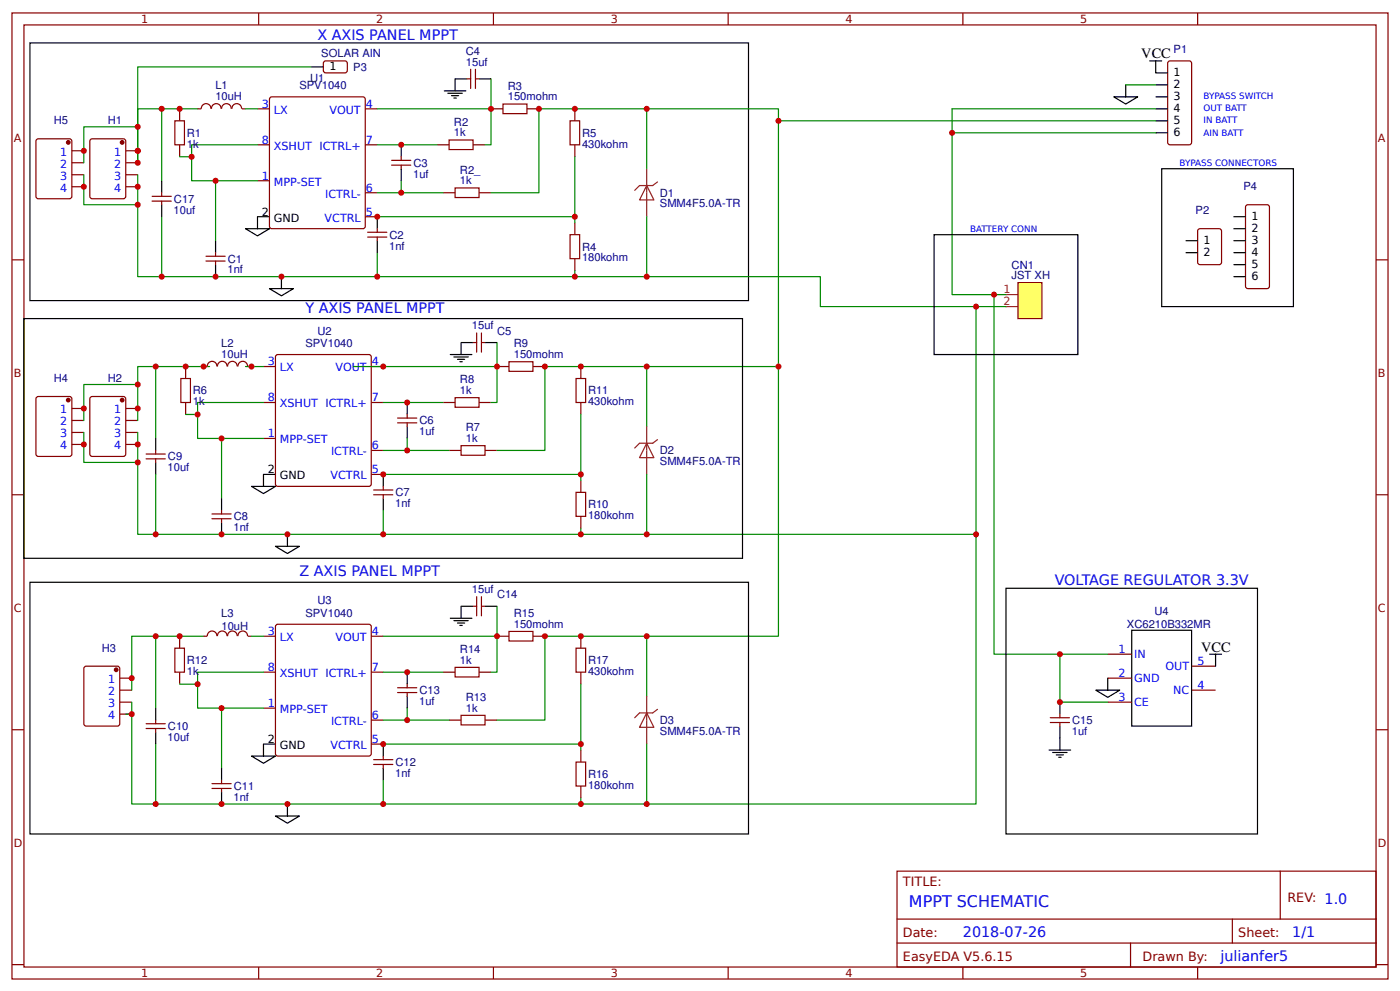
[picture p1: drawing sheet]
<svg xmlns="http://www.w3.org/2000/svg" width="309mm" height="219mm" viewBox="0 0 309 219" stroke-linecap="round" stroke-linejoin="round" font-family="sans-serif">
<g fill="none" stroke="#800" stroke-width=".26">
<path d="M2.6 2.9h304.1v213.2h-304.1zM5.3 5.5h298.7v208h-298.7zM57.1 2.9v2.6M109 2.9v2.6M160.9 2.9v2.6M212.7 2.9v2.6M264.6 2.9v2.6M20.1 30.7l7.2-.1 .4 .3 .1 12.4-.3 .5-7.1 .1-.5-.3-.1-12.4zM27.8 33.3h2.6M27.8 35.9h2.6M27.8 38.6h2.6M38.6 26.7h2.1v5.3h-2.1z"/>
<path d="M56.9 39.9h2.6M56.9 24h2.6M56.9 32h2.6M59.8 21.5l20.4-.1 .4 .2 .1 28.4-.3 .4-20.3 .1-.5-.3-.1-28.3zM80.7 24h2.6M80.7 32h2.6M99.2 30.9h5.3v2.1h-5.3zM111.1 23h5.3v2.1h-5.3zM125.9 26.7h2.2v5.3h-2.2zM2.6 57.4h2.7M27.8 41.2h2.6M80.7 47.8h2.6"/>
<path d="M80.7 42.5h2.6M100.5 41.5h5.3v2.1h-5.3zM125.9 51.8h2.2v5.3h-2.2zM304 57.4h2.7M2.6 109.2h2.7M304 109.2h2.7M2.6 161.1h2.7M304 161.1h2.7M198.2 192.3h105.8v21.2h-105.8zM282.8 192.3v10.6M2.6 212.9h2.7M57.1 213.5v2.6"/>
<path d="M109 213.5v2.6M160.9 213.5v2.6M198.2 202.9h105.8M198.2 208.2h105.8M212.7 213.5v2.6M249.8 208.2v5.3M264.6 213.5v2.6M272.3 202.9v5.3M304 212.9h2.7"/>
</g>
<g fill="none" stroke="#000" stroke-width=".26">
<path d="M100.5 17.4v2.7M248.7 18.7v2.7M254 13.4h2.6M255.3 13.4v2.7M98.2 20.1h4.7M99 20.6h3.1M99.7 21.1h1.6M100.3 21.6h.5M246.1 21.4h5.3l-2.7 1.6zM54.2 50.5h5.3l-2.6 1.6zM59.5 47.8h-2.6v2.7M59.5 63.7h5.3l-2.6 1.6z"/>
<path d="M62.2 61.1v2.6"/>
</g>
<circle cx="27" cy="31.4" r=".4" fill="#800" stroke="#800" stroke-width=".26"/>
<g fill="none" stroke="#080" stroke-width=".26">
<path d="M68.8 14.8h-38.4v21.1M108.5 17.4v6.6h-25.2M30.4 38.6v22.5h96.6v-1.4M35.7 24v15.9M39.7 34.6h2.6M43.7 24h-13.3v9.3M47.6 39.9v13.2M56.9 32h-14.6v7.9h14.6M83.3 32h13.3M88.6 39.9v2.6M108.5 24v8h-1.3M127 34.6v13.2"/>
<path d="M142.9 37.3v-13.3h-23.8v18.5h-10.6M35.7 47.8v13.3M83.3 47.8h43.7v1.4M83.3 55.8v5.3M83.3 42.5h14.6M142.9 47.8v13.3h-15.9"/>
</g>
<path d="M39.7 24v2.7M39.7 32v2.6M96.6 32h2.6M104.5 32h2.7M108.5 24h2.6M116.4 24h2.7M127 24v2.7M127 32v2.6M97.9 42.5h2.6M105.8 42.5h2.7M127 49.2v2.6M127 57.1v2.6" fill="none" stroke="#800000" stroke-width=".26"/>
<path d="M142.9 37.3v10.5M142.9 41l1.6 3.1h-3.2zM145.3 40.2l-1.1 .8h-2.9l-1.1 1M222.2 65h2.7M222.2 67.7h2.7" fill="none" stroke="#8d2323" stroke-width=".26"/>
<path d="M224.9 62.4h5.3v7.9h-5.3z" fill="#ff6" stroke="#800" stroke-width=".26"/>
<g fill="none" stroke="#080" stroke-width=".26">
<path d="M248.7 18.7h6.6M18.5 38.6v6.6h11.9M30.4 28h-11.9v7.9M30.4 33.3v2.6M54.2 24h2.7M142.9 24h29.1v2.7M210.3 29.3h45M255.3 24h-45v41h11.9M255.3 26.7h-83.3v113.7h-29.1M109.8 75.6v5.3h-31.7M142.9 61.1h38.3v6.6h41M215.6 67.7v50.3h-72.7"/>
<path d="M219.6 65v79.4h14.6M18.5 95.5v6.6h11.9M30.4 95.5v22.5h97.9v-1.4M30.4 84.9h-11.9v7.9M34.4 80.9v15.9M41 91.5h2.7M46.3 80.9h-15.9v11.9M48.9 96.8v13.2M54.2 80.9h4M58.2 88.8h-14.5v8h14.5M84.7 88.8h13.2M84.7 99.4h14.5"/>
<path d="M90 96.8v2.6M109.8 80.9v7.9h-1.3M128.3 91.5v13.2M142.9 94.1v-13.2h-22.5v18.5h-10.6M142.9 80.9h29.1M34.4 104.7v13.3M84.7 104.7h43.6v1.3M84.7 112.7v5.3M142.9 104.7v13.3h-14.6M215.6 118v59.5h-72.7M109.8 133.8v6.6h-25.1M27.8 157.6h1.3"/>
<path d="M29.1 155v22.5h99.2v-1.3M34.4 140.4v15.9M39.7 151h4M45 140.4h-15.9v11.9M48.9 156.3v13.2M55.6 140.4h2.6M58.2 148.4h-14.5v7.9h14.5M84.7 148.4h13.2M84.7 159h14.5M90 156.3v2.7M109.8 140.4v8h-1.3M128.3 151v13.3"/>
<path d="M142.9 153.7v-13.3h-22.5v18.6h-10.6M244.7 144.4h-10.5v10.6h10.5M34.4 164.3v13.2M84.7 164.3h43.6v1.3M84.7 172.2v5.3M142.9 164.3v13.2h-14.6"/>
</g>
<g fill="none" stroke="#800" stroke-width=".26">
<path d="M71.7 13.5h4.8l.2 .5v1.8l-.5 .3-4.5-.1-.3-.4v-1.6zM103.2 17.4h.8M104 15.3v4.2M105 15.3v4.2M105 17.4h.8M258 13.7l.5-.3h4.2l.5 .3 .1 .3v17.4l-.3 .5-.3 .1h-4.2l-.3-.1-.2-.5zM8.2 30.7l7.1-.1 .5 .3 .1 12.4-.3 .5-7.1 .1-.5-.3-.1-12.4zM15.9 33.3h2.6M15.9 35.9h2.6M15.9 38.6h2.6M46.6 24a1.06 1.06 0 0 0-1.1-1.1 1.06 1.06 0 0 0-1 1.1h-.8M46.7 24a1.06 1.06 0 0 1 1.1-1.1 1.06 1.06 0 0 1 1 1.1"/>
<path d="M49 24a1.06 1.06 0 0 1 1-1.1 1.06 1.06 0 0 1 1.1 1.1M51.2 24a1.06 1.06 0 0 1 1.1-1.1 1.06 1.06 0 0 1 1.1 1.1M53.4 24h.8M86.5 35.4h4.3M86.5 36.5h4.3M88.6 34.6v.8M88.6 36.5v.8M15.9 41.2h2.6M33.6 43.3h4.2M33.6 44.4h4.2M35.7 42.5v.8M35.7 44.4v.8"/>
<path d="M45.5 56.6h4.2M45.5 57.6h4.2M47.6 55.8v.8M47.6 57.6v.8M81.2 51.3h4.3M81.2 52.3h4.3M83.3 50.5v.8M83.3 52.3v.8M264.7 50.7l.4-.2h4.2l.5 .2 .1 7.2-.3 .4-4.5 .1-.4-.2zM275.2 45.5l.5-.3h4.2l.5 .3 .1 .2v17.5l-.3 .4-.3 .1h-4.2l-.3-.1-.2-.4zM61.1 78.3h20.4l.4 .2 .1 28.3-.2 .5-20.4 .1-.5-.3v-28.3zM104.5 75.6h.8"/>
<path d="M105.3 73.5v4.2M106.4 73.5v4.2M106.4 75.6h.8M112.4 79.9h5.3v2.1h-5.3zM8 87.8l.5-.3h6.8l.5 .3 .1 12.4-.3 .5-7.1 .1-.5-.3zM15.9 90.2h2.6M15.9 92.8h2.6M15.9 95.5h2.6M15.9 98.1h2.6M20.1 87.6l7.2-.1 .4 .3 .1 12.4-.3 .5-7.1 .1-.5-.3-.1-12.4zM27.8 90.2h2.6M27.8 92.8h2.6"/>
<path d="M27.8 95.5h2.6M27.8 98.1h2.6M34.4 99.4v.8M40 83.6h2.1v5.2h-2.1zM47.9 80.9a1.06 1.06 0 0 0-1-1.1 1.06 1.06 0 0 0-1.1 1.1h-.8M48 80.9a1.06 1.06 0 0 1 1.1-1.1 1.06 1.06 0 0 1 1.1 1.1M50.3 80.9a1.06 1.06 0 0 1 1-1.1 1.06 1.06 0 0 1 1.1 1.1M52.6 80.9a1.06 1.06 0 0 1 1-1.1 1.06 1.06 0 0 1 1.1 1.1M54.8 80.9h.8M58.2 96.8h2.7M58.2 80.9h2.7M58.2 88.8h2.7"/>
<path d="M82 80.9h2.7M82 99.4h2.7M82 88.8h2.7M87.8 92.3h4.3M87.8 93.3h4.3M90 91.5v.8M90 93.3v.8M100.5 87.8h5.3v2.1h-5.3zM101.9 98.4h5.3v2.1h-5.3zM127.3 83.6h2.1v5.2h-2.1zM32.3 100.2h4.2M32.3 101.3h4.2"/>
<path d="M34.4 101.3v.8M46.8 113.5h4.3M46.8 114.5h4.3M48.9 112.7v.8M48.9 114.5v.8M82 104.7h2.7M82.5 108.2h4.3M82.5 109.2h4.3M84.7 107.4v.8M84.7 109.2v.8M127.3 108.7h2.1v5.3h-2.1zM61.1 137.9l20.4-.1 .4 .3 .1 28.3-.2 .4-20.4 .1-.5-.3v-28.3z"/>
<path d="M104.5 133.8h.8M105.3 131.7v4.2M106.4 131.7v4.2M106.4 133.8h.8M112.4 139.4h5.3v2.1h-5.3zM18.8 147.1h7.1l.5 .2 .1 12.5-.3 .4-7.2 .1-.4-.3-.1-12.4zM26.5 149.7h2.6M26.5 152.3h2.6M26.5 155h2.6M26.5 157.6h2.6M32.3 159.8h4.2M34.4 159v.8"/>
<path d="M38.6 143.1h2.1v5.3h-2.1zM45 140.4h.8M45.8 140.4a1.06 1.06 0 0 1 1.1-1.1 1.06 1.06 0 0 1 1 1.1M48 140.4a1.06 1.06 0 0 1 1.1-1.1 1.06 1.06 0 0 1 1.1 1.1M50.3 140.4a1.06 1.06 0 0 1 1-1.1 1.06 1.06 0 0 1 1.1 1.1M52.6 140.4a1.06 1.06 0 0 1 1-1.1 1.06 1.06 0 0 1 1.1 1.1M54.8 140.4h.8M58.2 156.3h2.7M58.2 140.4h2.7M58.2 148.4h2.7M82 140.4h2.7M82 159h2.7"/>
<path d="M82 148.4h2.7M87.8 151.8h4.3M87.8 152.9h4.3M90 151v.8M90 152.9v.8M100.5 147.3h5.3v2.1h-5.3zM101.9 157.9h5.3v2.1h-5.3zM127.3 143.1h2.1v5.3h-2.1zM232 158.4h4.3M232 159.5h4.3M234.2 157.6v.8M234.2 159.5v.8"/>
<path d="M244.7 149.7h5.3M244.7 155h5.3M244.7 144.4h5.3M263.3 152.3h5.3M263.3 147.1h5.3M32.3 160.8h4.2M34.4 160.8v.8M46.8 173h4.3M46.8 174h4.3M48.9 172.2v.8M48.9 174v.8M82 164.3h2.7"/>
<path d="M82.5 167.7h4.3M82.5 168.8h4.3M84.7 166.9v.8M84.7 168.8v.7M127.3 168.2h2.1v5.3h-2.1z"/>
</g>
<g fill="none" stroke="#000" stroke-width=".26">
<path d="M6.6 9.5h158.8v56.9h-158.8zM68.8 14.8h2.6M100.5 17.4h2.7M105.8 17.4h2.7M255.3 16.1h2.7M255.3 18.7h2.7M35.7 39.9v2.6M88.6 32v2.6M88.6 37.3v2.6M255.3 21.4h2.7M255.3 24h2.7M255.3 26.7h2.7"/>
<path d="M255.3 29.3h2.7M256.6 37.3h29.2v30.4h-29.2zM35.7 45.2v2.6M47.6 53.1v2.7M47.6 58.4v2.7M83.3 47.8v2.7M83.3 53.1v2.7M206.4 51.8h31.7v26.5h-31.7zM261.9 53.1h2.7M261.9 55.8h2.7M272.5 47.8h2.7M272.5 50.5h2.7"/>
<path d="M272.5 53.1h2.7M272.5 55.8h2.7M272.5 58.4h2.7M5.3 70.3h158.7v52.9h-158.7zM99.5 78.3h4.7M100.3 78.8h3.2M101.1 79.3h1.6M101.6 79.9h.5M104.5 75.6h-2.6v2.7M107.2 75.6h2.6M272.5 61.1h2.7M34.4 96.8v2.6"/>
<path d="M90 88.8v2.7M90 94.1v2.7M34.4 102.1v2.6M48.9 110v2.7M48.9 115.3v2.7M55.6 107.4h5.3l-2.7 1.6zM60.9 104.7h-2.7v2.7M63.5 118v2.6M84.7 104.7v2.7M84.7 110v2.7M6.6 128.5h158.8v55.6h-158.8zM60.9 120.6h5.2l-2.6 1.6z"/>
<path d="M99.5 136.5h4.7M100.3 137h3.2M101.1 137.5h1.6M101.6 138.1h.5M104.5 133.8h-2.6v2.7M107.2 133.8h2.6M222.2 129.9h55.6v54.2h-55.6zM250 139.1h13.3v21.2h-13.3zM34.4 156.3v2.7M90 148.4v2.6M90 153.7v2.6M234.2 155v2.6"/>
<path d="M242.1 152.3h5.3l-2.7 1.6zM244.7 149.7v2.6M267.2 144.4h2.7M268.6 144.4v2.7M34.4 161.6v2.7M48.9 169.5v2.7M48.9 174.8v2.7M55.6 166.9h5.3l-2.7 1.6zM60.9 164.3h-2.7v2.6M63.5 177.5v2.6M84.7 164.3v2.6M84.7 169.5v2.7"/>
<path d="M231.8 165.6h4.7M232.6 166.1h3.1M233.4 166.6h1.5M233.9 167.2h.5M234.2 160.3v5.3M60.9 180.1h5.2l-2.6 1.6z"/>
</g>
<g fill="#800" stroke="#800" stroke-width=".26">
<circle cx="27" cy="88.3" r=".4"/>
<circle cx="25.7" cy="147.8" r=".4"/>
<circle cx="15.1" cy="88.3" r=".4"/>
<circle cx="15.1" cy="31.4" r=".4"/>
</g>
<g fill="none" stroke="#800000" stroke-width=".26">
<path d="M41 80.9v2.7M41 88.8v2.7M97.9 88.8h2.6M99.2 99.4h2.7M105.8 88.8h2.7M107.2 99.4h2.6M109.8 80.9h2.6M117.7 80.9h2.7M128.3 80.9v2.7M128.3 88.8v2.7M128.3 106v2.7M128.3 114v2.6"/>
<path d="M39.7 140.4v2.7M39.7 148.4v2.6M97.9 148.4h2.6M99.2 159h2.7M105.8 148.4h2.7M107.2 159h2.6M109.8 140.4h2.6M117.7 140.4h2.7M128.3 140.4v2.7M128.3 148.4v2.6M128.3 165.6v2.6M128.3 173.5v2.7"/>
</g>
<path d="M142.9 97.8l1.6 3.2h-3.2zM142.9 94.1v10.6M145.3 97l-1.1 .8h-2.9l-1.1 1.1M142.9 157.4l1.6 3.1h-3.2zM142.9 153.7v10.6M145.3 156.6l-1.1 .8h-2.9l-1.1 1" fill="none" stroke="#8d2323" stroke-width=".26"/>
<g fill="#c00">
<circle cx="142.9" cy="24" r=".66"/>
<circle cx="172" cy="26.7" r=".66"/>
<circle cx="30.4" cy="45.2" r=".66"/>
<circle cx="30.4" cy="28" r=".66"/>
<circle cx="18.5" cy="41.2" r=".66"/>
<circle cx="18.5" cy="33.3" r=".66"/>
<circle cx="30.4" cy="41.2" r=".66"/>
<circle cx="30.4" cy="33.3" r=".66"/>
<circle cx="30.4" cy="35.9" r=".66"/>
<circle cx="35.7" cy="61.1" r=".66"/>
<circle cx="35.7" cy="24" r=".66"/>
<circle cx="30.4" cy="102.1" r=".66"/>
<circle cx="30.4" cy="84.9" r=".66"/>
<circle cx="18.5" cy="98.1" r=".66"/>
<circle cx="18.5" cy="90.2" r=".66"/>
<circle cx="45" cy="80.9" r=".66"/>
<circle cx="234.2" cy="144.4" r=".66"/>
<circle cx="219.6" cy="65" r=".66"/>
<circle cx="39.7" cy="140.4" r=".66"/>
<circle cx="34.4" cy="118" r=".66"/>
<circle cx="84.7" cy="118" r=".66"/>
<circle cx="128.3" cy="118" r=".66"/>
<circle cx="63.5" cy="118" r=".66"/>
<circle cx="48.9" cy="118" r=".66"/>
<circle cx="34.4" cy="80.9" r=".66"/>
<circle cx="41" cy="80.9" r=".66"/>
<circle cx="84.7" cy="80.9" r=".66"/>
<circle cx="234.2" cy="155" r=".66"/>
<circle cx="55.6" cy="80.9" r=".66"/>
<circle cx="90" cy="148.4" r=".66"/>
<circle cx="48.9" cy="177.5" r=".66"/>
<circle cx="84.7" cy="104.7" r=".66"/>
<circle cx="88.6" cy="32" r=".66"/>
<circle cx="34.4" cy="177.5" r=".66"/>
<circle cx="84.7" cy="177.5" r=".66"/>
<circle cx="128.3" cy="177.5" r=".66"/>
<circle cx="29.1" cy="157.6" r=".66"/>
<circle cx="63.5" cy="177.5" r=".66"/>
<circle cx="127" cy="61.1" r=".66"/>
<circle cx="127" cy="24" r=".66"/>
<circle cx="127" cy="47.8" r=".66"/>
<circle cx="108.5" cy="24" r=".66"/>
<circle cx="88.6" cy="42.5" r=".66"/>
<circle cx="83.3" cy="61.1" r=".66"/>
<circle cx="47.6" cy="39.9" r=".66"/>
<circle cx="39.7" cy="24" r=".66"/>
<circle cx="42.3" cy="34.6" r=".66"/>
<circle cx="119.1" cy="24" r=".66"/>
<circle cx="62.2" cy="61.1" r=".66"/>
<circle cx="120.4" cy="80.9" r=".66"/>
<circle cx="43.7" cy="91.5" r=".66"/>
<circle cx="48.9" cy="96.8" r=".66"/>
<circle cx="90" cy="99.4" r=".66"/>
<circle cx="109.8" cy="80.9" r=".66"/>
<circle cx="128.3" cy="104.7" r=".66"/>
<circle cx="128.3" cy="80.9" r=".66"/>
<circle cx="29.1" cy="149.7" r=".66"/>
<circle cx="128.3" cy="140.4" r=".66"/>
<circle cx="128.3" cy="164.3" r=".66"/>
<circle cx="109.8" cy="140.4" r=".66"/>
<circle cx="90" cy="159" r=".66"/>
<circle cx="48.9" cy="156.3" r=".66"/>
<circle cx="34.4" cy="140.4" r=".66"/>
<circle cx="43.7" cy="151" r=".66"/>
<circle cx="120.4" cy="140.4" r=".66"/>
<circle cx="47.6" cy="61.1" r=".66"/>
<circle cx="83.3" cy="47.8" r=".66"/>
<circle cx="90" cy="88.8" r=".66"/>
<circle cx="84.7" cy="164.3" r=".66"/>
<circle cx="210.3" cy="29.3" r=".66"/>
<circle cx="172" cy="80.9" r=".66"/>
<circle cx="30.4" cy="98.1" r=".66"/>
<circle cx="30.4" cy="90.2" r=".66"/>
<circle cx="142.9" cy="61.1" r=".66"/>
<circle cx="142.9" cy="80.9" r=".66"/>
<circle cx="142.9" cy="118" r=".66"/>
<circle cx="215.6" cy="118" r=".66"/>
<circle cx="215.6" cy="67.7" r=".66"/>
<circle cx="142.9" cy="140.4" r=".66"/>
<circle cx="142.9" cy="177.5" r=".66"/>
</g>
<text font-size="3.5" fill="#00f" x="200.8" y="200.2">MPPT SCHEMATIC</text>
<g font-size="3.2" fill="#00f">
<text x="70.1" y="8.7">X AXIS PANEL MPPT</text>
<text x="67.5" y="69">Y AXIS PANEL MPPT</text>
<text x="66.1" y="127.2">Z AXIS PANEL MPPT</text>
<text x="233" y="129.1">VOLTAGE REGULATOR 3.3V</text>
<text x="212.7" y="206.9">2018-07-26</text>
<text x="285.5" y="206.9">1/1</text>
<text x="269.6" y="212.1">julianfer5</text>
</g>
<g font-size="3.2">
<text x="252.1" y="12.9">VCC</text>
<text x="265.4" y="143.9">VCC</text>
</g>
<g font-size="2.8" fill="#800">
<text x="199.5" y="195.5">TITLE:</text>
<text x="284.4" y="199.2">REV: 1.0</text>
<text x="199.5" y="206.9">Date:</text>
<text x="273.6" y="206.9">Sheet:</text>
<text x="199.5" y="212.1">EasyEDA V5.6.15</text>
<text x="252.4" y="212.1">Drawn By:</text>
</g>
<g font-size="2.5" fill="#800">
<text x="31.2" y="5.1">1</text>
<text x="83.1" y="5.1">2</text>
<text x="134.9" y="5.1">3</text>
<text x="186.8" y="5.1">4</text>
<text x="238.7" y="5.1">5</text>
<text x="3" y="31.4">A</text>
<text x="304.4" y="31.4">A</text>
<text x="3" y="83.3">B</text>
<text x="304.4" y="83.3">B</text>
<text x="3" y="135.1">C</text>
<text x="304.4" y="135.1">C</text>
<text x="3" y="187">D</text>
<text x="304.4" y="187">D</text>
<text x="31.2" y="215.7">1</text>
<text x="83.1" y="215.7">2</text>
<text x="134.9" y="215.7">3</text>
<text x="186.8" y="215.7">4</text>
<text x="238.7" y="215.7">5</text>
</g>
<g font-size="2.5" fill="#000080">
<text x="259.3" y="11.7">P1</text>
<text x="71" y="12.6">SOLAR AIN</text>
<text x="78.1" y="15.7">P3</text>
<text x="102.9" y="14.5">15uf</text>
<text x="102.9" y="12.1">C4</text>
<text x="47.6" y="22.1">10uH</text>
<text x="47.6" y="19.7">L1</text>
<text x="66.1" y="19.7">SPV1040</text>
<text x="68.5" y="18.1">U1</text>
<text x="112.2" y="22.2">150mohm</text>
<text x="112.2" y="19.8">R3</text>
<text x="11.9" y="27.5">H5</text>
<text x="23.8" y="27.5">H1</text>
<text x="100.3" y="27.7">R2</text>
<text x="41.3" y="32.6">1k</text>
<text x="41.3" y="30.2">R1</text>
<text x="100.3" y="30.1">1k</text>
<text x="128.6" y="32.6">430kohm</text>
<text x="128.6" y="30.2">R5</text>
<text x="91.3" y="39.2">1uf</text>
<text x="91.4" y="36.8">C3</text>
<text x="101.6" y="40.7">1k</text>
<text x="101.6" y="38.3">R2_</text>
<text x="38.4" y="47.1">10uf</text>
<text x="38.4" y="44.7">C17</text>
<text x="145.8" y="45.8">SMM4F5.0A-TR</text>
<text x="145.8" y="43.4">D1</text>
<text x="264.1" y="47.2">P2</text>
<text x="274.7" y="42">P4</text>
<text x="86.1" y="52.7">C2</text>
<text x="50.3" y="58">C1</text>
<text x="86" y="55.1">1nf</text>
<text x="128.6" y="57.7">180kohm</text>
<text x="128.6" y="55.3">R4</text>
<text x="223.5" y="59.3">CN1</text>
<text x="50.3" y="60.4">1nf</text>
<text x="223.5" y="61.6">JST XH</text>
<text x="48.9" y="76.6">L2</text>
<text x="67.5" y="76.6">SPV1040</text>
<text x="70.1" y="73.9">U2</text>
<text x="104.3" y="72.7">15uf</text>
<text x="109.8" y="73.9">C5</text>
<text x="113.5" y="76.7">R9</text>
<text x="48.9" y="79">10uH</text>
<text x="113.5" y="79.1">150mohm</text>
<text x="11.9" y="84.3">H4</text>
<text x="23.8" y="84.3">H2</text>
<text x="42.6" y="89.5">1k</text>
<text x="42.6" y="87.1">R6</text>
<text x="101.6" y="87">1k</text>
<text x="101.6" y="84.6">R8</text>
<text x="129.9" y="89.5">430kohm</text>
<text x="129.9" y="87.1">R11</text>
<text x="92.7" y="93.7">C6</text>
<text x="102.9" y="95.2">R7</text>
<text x="37.1" y="101.6">C9</text>
<text x="92.6" y="96.1">1uf</text>
<text x="102.9" y="97.6">1k</text>
<text x="145.8" y="100.3">D2</text>
<text x="37" y="104">10uf</text>
<text x="145.8" y="102.7">SMM4F5.0A-TR</text>
<text x="87.3" y="112">1nf</text>
<text x="87.4" y="109.6">C7</text>
<text x="129.9" y="112.2">R10</text>
<text x="51.6" y="117.3">1nf</text>
<text x="51.7" y="114.8">C8</text>
<text x="129.9" y="114.6">180kohm</text>
<text x="104.3" y="130.9">15uf</text>
<text x="48.9" y="136.1">L3</text>
<text x="67.5" y="136.1">SPV1040</text>
<text x="70.1" y="133.4">U3</text>
<text x="109.8" y="132.1">C14</text>
<text x="113.5" y="136.2">R15</text>
<text x="255.1" y="135.8">U4</text>
<text x="22.5" y="143.9">H3</text>
<text x="48.9" y="139">10uH</text>
<text x="113.5" y="138.6">150mohm</text>
<text x="249" y="138.6">XC6210B332MR</text>
<text x="41.3" y="149">1k</text>
<text x="41.3" y="146.6">R12</text>
<text x="101.6" y="146.5">1k</text>
<text x="101.6" y="144.1">R14</text>
<text x="129.9" y="149">430kohm</text>
<text x="129.9" y="146.6">R17</text>
<text x="92.6" y="155.6">1uf</text>
<text x="92.7" y="153.2">C13</text>
<text x="102.9" y="154.7">R13</text>
<text x="37.1" y="161.1">C10</text>
<text x="102.9" y="157.1">1k</text>
<text x="145.8" y="159.8">D3</text>
<text x="236.9" y="159.8">C15</text>
<text x="37" y="163.6">10uf</text>
<text x="145.8" y="162.2">SMM4F5.0A-TR</text>
<text x="236.8" y="162.2">1uf</text>
<text x="87.3" y="171.5">1nf</text>
<text x="87.4" y="169.1">C12</text>
<text x="129.9" y="171.7">R16</text>
<text x="51.6" y="176.8">1nf</text>
<text x="51.7" y="174.4">C11</text>
<text x="129.9" y="174.1">180kohm</text>
</g>
<g font-size="2.5">
<text x="72.8" y="15.6">1</text>
<text x="259.3" y="16.9">1</text>
<text x="259.3" y="19.5">2</text>
<text x="259.3" y="22.2">3</text>
<text x="259.3" y="24.8">4</text>
<text x="259.3" y="27.5">5</text>
<text x="259.3" y="30.1">6</text>
<text x="57.8" y="47.6">2</text>
<text x="60.5" y="48.9">GND</text>
<text x="265.9" y="53.9">1</text>
<text x="276.5" y="48.6">1</text>
<text x="276.5" y="51.3">2</text>
<text x="276.5" y="53.9">3</text>
<text x="265.9" y="56.6">2</text>
<text x="276.5" y="56.6">4</text>
<text x="276.5" y="59.2">5</text>
<text x="276.5" y="61.9">6</text>
<text x="59.1" y="104.5">2</text>
<text x="61.8" y="105.8">GND</text>
<text x="59.1" y="164">2</text>
<text x="61.8" y="165.3">GND</text>
</g>
<g font-size="2.5" fill="#00f">
<text x="57.8" y="23.8">3</text>
<text x="80.8" y="23.8">4</text>
<text x="60.5" y="25.1">LX</text>
<text x="72.8" y="25.1">VOUT</text>
<text x="13.3" y="34.3">1</text>
<text x="25.2" y="34.3">1</text>
<text x="57.8" y="31.7">8</text>
<text x="60.5" y="33">XSHUT ICTRL+</text>
<text x="80.8" y="31.7">7</text>
<text x="13.3" y="37">2</text>
<text x="13.3" y="39.6">3</text>
<text x="25.2" y="37">2</text>
<text x="25.2" y="39.6">3</text>
<text x="57.8" y="39.6">1</text>
<text x="60.5" y="41">MPP-SET</text>
<text x="13.3" y="42.3">4</text>
<text x="25.2" y="42.3">4</text>
<text x="71.8" y="43.6">ICTRL-</text>
<text x="80.8" y="47.6">5</text>
<text x="80.8" y="42.3">6</text>
<text x="71.7" y="48.9">VCTRL</text>
<text x="59.1" y="80.6">3</text>
<text x="61.8" y="82">LX</text>
<text x="74.1" y="82">VOUT</text>
<text x="82.2" y="80.6">4</text>
<text x="59.1" y="88.6">8</text>
<text x="61.8" y="89.9">XSHUT ICTRL+</text>
<text x="82.2" y="88.6">7</text>
<text x="13.3" y="91.2">1</text>
<text x="13.3" y="93.9">2</text>
<text x="25.2" y="91.2">1</text>
<text x="25.2" y="93.9">2</text>
<text x="13.3" y="96.5">3</text>
<text x="13.3" y="99.2">4</text>
<text x="25.2" y="96.5">3</text>
<text x="25.2" y="99.2">4</text>
<text x="59.1" y="96.5">1</text>
<text x="61.8" y="97.8">MPP-SET</text>
<text x="73.1" y="100.5">ICTRL-</text>
<text x="82.2" y="99.2">6</text>
<text x="73" y="105.8">VCTRL</text>
<text x="82.2" y="104.5">5</text>
<text x="59.1" y="140.2">3</text>
<text x="61.8" y="141.5">LX</text>
<text x="74.1" y="141.5">VOUT</text>
<text x="82.2" y="140.2">4</text>
<text x="59.1" y="148.1">8</text>
<text x="61.8" y="149.4">XSHUT ICTRL+</text>
<text x="82.2" y="148.1">7</text>
<text x="247.1" y="144.1">1</text>
<text x="247.1" y="149.4">2</text>
<text x="250.6" y="145.2">IN</text>
<text x="257.5" y="147.8">OUT</text>
<text x="264.6" y="146.8">5</text>
<text x="23.9" y="150.8">1</text>
<text x="23.9" y="153.4">2</text>
<text x="247.1" y="154.7">3</text>
<text x="250.6" y="150.5">GND</text>
<text x="250.6" y="155.8">CE</text>
<text x="259.2" y="153.1">NC</text>
<text x="264.6" y="152.1">4</text>
<text x="23.9" y="156.1">3</text>
<text x="23.9" y="158.7">4</text>
<text x="59.1" y="156.1">1</text>
<text x="61.8" y="157.4">MPP-SET</text>
<text x="73.1" y="160">ICTRL-</text>
<text x="82.2" y="158.7">6</text>
<text x="73" y="165.3">VCTRL</text>
<text x="82.2" y="164">5</text>
</g>
<g font-size="2.5" fill="#8d2323">
<text x="221.7" y="64.8">1</text>
<text x="221.7" y="67.4">2</text>
</g>
<g font-size="1.9" fill="#00f">
<text x="265.9" y="21.9">BYPASS SWITCH</text>
<text x="265.9" y="27.2">IN BATT</text>
<text x="265.9" y="29.9">AIN BATT</text>
<text x="265.9" y="24.6">OUT BATT</text>
<text x="260.6" y="36.6">BYPASS CONNECTORS</text>
<text x="214.3" y="51.1">BATTERY CONN</text>
</g>
</svg>
